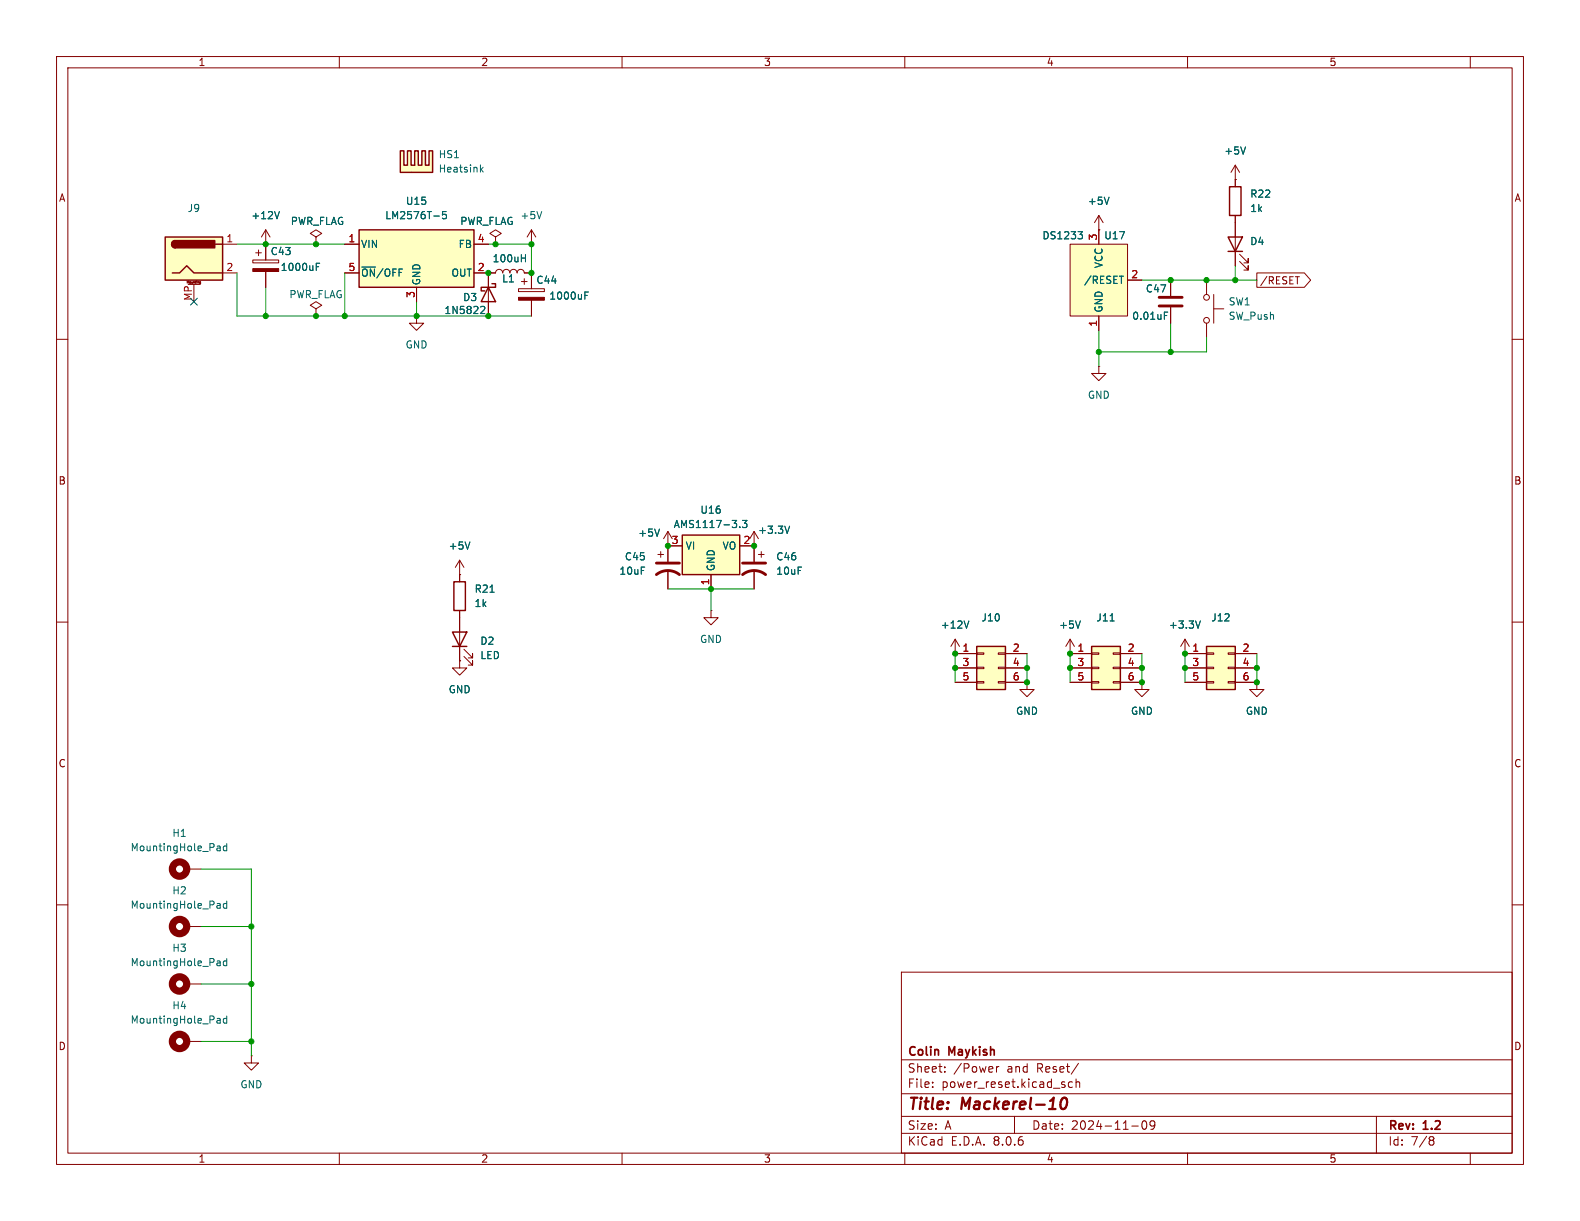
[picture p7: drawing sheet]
<svg xmlns="http://www.w3.org/2000/svg" width="279mm" height="216mm" viewBox="0 0 279 216" stroke-linecap="round" stroke-linejoin="round" font-family="sans-serif">
<g fill="none" stroke="#840000" stroke-width=".18">
<path d="M10 10h259.4v195.9h-259.4zM12 12h255.4v191.9h-255.4zM60 10v2M110 10v2M160 10v2M210 10v2M260 10v2M10 60h2M44.7 46h4.6v.5h-4.6zM45.2 44.7h1M45.7 44.2v1M47 43.2v2.8"/>
<path d="M47 48v2.8M267.4 60h2M10 110h2M168.9 115.6h.1M168.9 113l-.8 1.3M168.9 113v2.6M168.9 113l.8 1.3M267.4 110h2M10 160h2M267.4 160h2M159.4 171.9h108v32h-108zM159.4 197.4h108"/>
<path d="M159.4 193.4h108M159.4 187.4h108M164.9 192.1v.2M164.9 191.4v.1M167.1 189.4v.2M167.1 188.7v.1M176.2 188.6v1M176.6 188.6l-.2 .1-.2 .2M179.4 197.4v3M189.6 191.4l-.4-.1-.3 .3v.4l.2 .2h.5M190.3 191.4l.2-.1 .4 .1v.9M190.3 190.8v1.5"/>
<path d="M190.7 188l-1.3 1.9M200.1 199.1h1.2M202.1 198.3l.2-.1a.81 .81 0 0 1 .6 .6 .81 .81 0 0 1-.3 .8l-.2 .1a.81 .81 0 0 1-.3-1.4zM204.2 198.8l-.3 .3h-.3l-.2-.3 .1-.5 .4-.1 .2 .1a.99 .99 0 0 1-.3 1.4h-.3M243.4 197.4v6.5M60 203.9v2M110 203.9v2M159.4 200.4h108M160 203.9v2M210 203.9v2M253 201h.3l.3 .3-.3 .3M253 201.6h.3"/>
<path d="M253.3 201.6l.2 .2 .1 .4-.3 .3h-.3M260 203.9v2"/>
</g>
<path d="M187.8 194.3a.46 .46 0 0 1 .5-.2 .46 .46 0 0 1 .4 .4 1.15 1.15 0 0 1-.8 1.6l-.2-.1a1.54 1.54 0 0 1 .1-1.7z" fill="none" stroke="#840000" stroke-width=".4"/>
<path d="M44.7 47.5h4.6v.5h-4.6z" fill="#840000" stroke="#840000" stroke-width=".18"/>
<path d="M55.9 47.2h.5M55.9 46.6h.6M171.3 109.8l-.4 1.3" fill="none" stroke="#006464" stroke-width=".18"/>
<path d="M193 114.3h5.1v7.6h-5.1z" fill="#ffffc2"/>
<g fill="none" stroke="#840000" stroke-width=".18">
<path d="M189.2 115.6h.1M189.2 115.6h3.8M189.2 118.1h3.8M189.2 113l-.7 1.3M189.2 113v2.6M189.2 113l.8 1.3M193 118h1.3v.2h-1.3zM193 115.4h1.3v.3h-1.3zM196.8 118h1.3v.2h-1.3zM196.8 115.4h1.3v.3h-1.3zM198.1 115.6h3.8M198.1 118.1h3.8"/>
<path d="M181.6 120.7v1.2h1.3l-1.3 1.3-1.3-1.3h1.3M181.6 120.7h.1M189.2 120.7h3.8M193 120.5h1.3v.3h-1.3zM196.8 120.5h1.3v.3h-1.3zM198.1 120.7h3.8M201.9 120.7v1.2h1.3l-1.3 1.3-1.2-1.3h1.2M201.9 120.7h.1"/>
</g>
<path d="M193 114.3h5.1v7.6h-5.1z" fill="none" stroke="#840000" stroke-width=".25"/>
<path d="M191 109.8l-.4 1.3M196.3 109.8h.7" fill="none" stroke="#006464" stroke-width=".18"/>
<path d="M213.4 114.3h5v7.6h-5z" fill="#ffffc2"/>
<g fill="none" stroke="#840000" stroke-width=".18">
<path d="M209.5 115.6h.1M209.5 115.6h3.9M209.5 118.1h3.9M209.5 113l-.7 1.3M209.5 113v2.6M209.5 113l.8 1.3M213.4 118h1.2v.2h-1.2zM213.4 115.4h1.2v.3h-1.2zM217.2 118h1.2v.2h-1.2zM217.2 115.4h1.2v.3h-1.2zM218.4 115.6h3.8M218.4 118.1h3.8"/>
<path d="M209.5 120.7h3.9M213.4 120.5h1.2v.3h-1.2zM217.2 120.5h1.2v.3h-1.2zM218.4 120.7h3.8M222.2 120.7v1.2h1.3l-1.3 1.3-1.2-1.3h1.2M222.2 120.7h.1"/>
</g>
<path d="M213.4 114.3h5v7.6h-5z" fill="none" stroke="#840000" stroke-width=".25"/>
<path d="M212.3 109.8l-.5 1.3" fill="none" stroke="#006464" stroke-width=".18"/>
<path d="M63.5 40.6h20.3v10.2h-20.3z" fill="#ffffc2"/>
<path d="M63.5 40.6h20.3v10.2h-20.3zM86.4 50.8l1.2 2.5h-2.5zM87 50.2h.6v.6h-2.5v.6h.6" fill="none" stroke="#840000" stroke-width=".25"/>
<path d="M61 43.2h2.5M61 48.3h2.5M73.7 50.8v2.5M83.8 43.2h2.6M83.8 48.3h2.6v7.6M91.7 51.1h4.6v.5h-4.6zM92.2 49.8h1M92.7 49.3v1M94 48.3v2.8M94 53.1v2.8" fill="none" stroke="#840000" stroke-width=".18"/>
<path d="M76.7 38.2h1M78.9 37.4h-.6l-.1 .6 .2-.1 .4 .1 .2 .1-.1 .5-.2 .1-.5-.1M85.2 54.2h.4l.1 .3-.8 .9h.8M103.4 52.2h.5M103.4 51.6h.6" fill="none" stroke="#006464" stroke-width=".18"/>
<path d="M91.7 52.6h4.6v.5h-4.6z" fill="#840000" stroke="#840000" stroke-width=".18"/>
<path d="M29.2 41.9h10.2v7.6h-10.2z" fill="#ffffc2"/>
<path d="M29.2 41.9h10.2v7.6h-10.2zM30.5 48.3h1.2l1.3-1.3 1.3 1.3h5.1M31 42.5a.64 .64 0 0 0-.6 .7 .64 .64 0 0 0 .6 .6M38.1 43.2h1.3" fill="none" stroke="#840000" stroke-width=".25"/>
<g fill="#840000" stroke="#840000" stroke-width=".25">
<path d="M30.5 42.7l.5-.2v1.3a.63 .63 0 0 1-.6-.4 .63 .63 0 0 1 .1-.7z"/>
<path d="M31 42.5h7v1.3h-7z"/>
</g>
<g fill="none" stroke="#840000" stroke-width=".18">
<path d="M33.1 50.1v-.4l.1 .3 .2-.3v.4M33.3 50.3h2M34.3 50.3v3M34.6 49.7v.3M34.8 49.7h.1M35.3 50v-.1l.2-.1v.4M35.3 50.2h.1M35.3 50v.1M35.3 50.1h.2M35.5 50.2h-.1M39.4 43.2h2.5M39.4 48.3h2.5"/>
<path d="M47 43.2h.1M47 40.6l-.8 1.3M47 40.6v2.6M47 40.6l.8 1.3M55.9 54.6l1-.6-1-.7-1 .7 1 .6v1.3M55.9 55.9h.1M55.9 41.9l1-.6-1-.7-1 .7 1 .6v1.3M55.9 43.2h.1M73.7 55.9v1.3h1.2l-1.2 1.2-1.3-1.2h1.3M73.7 55.9h.1M86.4 48.3h1.2a.64 .64 0 0 1 .7-.7 .64 .64 0 0 1 .6 .7 .64 .64 0 0 1 .6-.7 .64 .64 0 0 1 .7 .7 .64 .64 0 0 1 .6-.7 .64 .64 0 0 1 .6 .7 .64 .64 0 0 1 .7-.7 .64 .64 0 0 1 .6 .7h1.3M87.6 41.9l1-.6-1-.7-1 .7 1 .6v1.3"/>
<path d="M87.6 43.2h.1M94 43.2h.1M94 40.6l-.8 1.3M94 40.6v2.6M94 40.6l.7 1.3"/>
</g>
<path d="M49.4 37.4l-.4 1.3M95.8 37.4l-.4 1.3M92.2 45.6h.7M92.9 45v1.3" fill="none" stroke="#006464" stroke-width=".18"/>
<g fill="#ffffc2">
<path d="M70.8 26.7h.6v2.5h.7v-2.5h.6v2.5h.6l-.6 1.3h-1.9z"/>
<path d="M73.3 26.7h.7v2.5h.6v-2.5h.6v2.5h.7v-2.5h.6v3.8h-3.8l.6-1.3z"/>
</g>
<path d="M70.8 26.7h.6v2.5h.7v-2.5h.6v2.5h.6v-2.5h.7v2.5h.6v-2.5h.6v2.5h.7v-2.5h.6v3.8h-5.7z" fill="none" stroke="#840000" stroke-width=".25"/>
<path d="M85.1 29.9l.3 .5M85.4 29.6l-.4 .5M196.1 34.9l-.4 1.2M205.9 55.8h.4M205.9 55.2h.6" fill="none" stroke="#006464" stroke-width=".18"/>
<g fill="none" stroke="#840000" stroke-width=".18">
<path d="M194.3 38.1l-.8 1.3M194.3 38.1v2.5M194.3 38.1l.8 1.3M194.3 40.6h.1M207 49.5v2.8M207 54.4v2.8M213.4 49.5v2.6M213.4 57.2v2.5M214.6 54.6h1.8M214.6 52.1v5.1M194.3 64.8v1.2h1.3l-1.3 1.3-1.3-1.3h1.3M194.3 64.8h.1"/>
<circle cx="213.4" cy="52.6" r=".51"/>
<circle cx="213.4" cy="56.6" r=".51"/>
</g>
<path d="M205 54.1h4M205 52.6h4" fill="none" stroke="#840000" stroke-width=".51"/>
<path d="M189.2 43.2h10.2v12.7h-10.2z" fill="#ffffc2"/>
<g fill="none" stroke="#840000" stroke-width=".18">
<path d="M218.4 31.8h.1M218.4 29.2v3.8M218.4 38.1v8.9M218.4 29.2l-.7 1.3M218.4 29.2l.8 1.3M189.2 43.2h10.2v12.7h-10.2zM194.3 40.6v2.6M194.3 55.9v2.5M199.4 49.5h2.5M219.2 46.2l1.5 1.6v-.8v.8h-.7M219.2 45l1.5 1.5v-.8v.8h-.7M81.3 99.1v3.8"/>
<path d="M81.3 99.1l-.8 1.2M81.3 99.1l.7 1.2M116.3 98h1M116.8 97.5v1.1M118.1 96.5h.1M118.1 94l-.8 1.3M118.1 94v5.3M118.1 94l.8 1.3M133.3 96.5v2.8M134.1 98h1M134.6 97.5v1.1M81.3 101.6h.1"/>
<path d="M81.3 116.8v1.3h1.2l-1.2 1.3-1.3-1.3h1.3M81.3 116.8h.1M81.3 108v8.8M82 116.1l1.6 1.5v-.8v.8h-.8M82 114.8l1.6 1.5v-.7v.7h-.8M118.1 100.8v3.3M133.3 100.8v3.3M33 153.7h2.6M33 174h2.6M33 163.8h2.6M33 184.2h2.6M44.4 186.7v1.3h1.3l-1.3 1.2-1.2-1.2h1.2"/>
<path d="M44.4 186.7h.1"/>
</g>
<g fill="none" stroke="#006464" stroke-width=".18">
<path d="M220.3 26l-.5 1.2M190.6 41h.8l-.4 .4M191.2 41.4l.2 .3v.3l-.2 .2M197.9 48.8h.8M83.1 95.8l-.4 1.3M116.6 93.5l-.4 1.3M86.7 104.7h.7M38.5 149.6h.3l.1 .2v.6M38.5 159.8h.3l.1 .1v.7M38.9 150.4h-.4M38.9 149.9l-.4 .1M40.1 149.2v1.2"/>
<path d="M40.1 159.3v1.3M40.1 149.7l-.4-.1-.2 .2 .1 .6h.5M40.1 159.8h-.4l-.2 .2 .1 .5h.5M38.5 169.9h.3l.1 .2v.7M38.9 170.7l-.4 .1M38.9 170.2l-.4 .1M38.9 160.5l-.4 .1M38.9 160.1h-.4M40.1 169.5v1.3M40.1 179.6v1.3M40.1 170l-.4-.1-.2 .3 .1 .5h.5M38.5 180.1h.3l.1 .2v.6"/>
<path d="M38.9 180.9h-.4M38.9 180.4h-.4M40.1 180.1h-.4l-.2 .2 .1 .6h.5"/>
</g>
<path d="M217.4 33h2.1v5.1h-2.1zM217.2 41.9h2.5l-1.3 2.6zM217.2 44.5h2.5M80 111.8h2.5l-1.2 2.5zM80 114.3h2.5M80.3 102.9h2v5.1h-2z" fill="none" stroke="#840000" stroke-width=".25"/>
<g fill="none" stroke="#840000" stroke-width="1.3">
<circle cx="31.7" cy="153.7" r="1.27"/>
<circle cx="31.7" cy="174" r="1.27"/>
<circle cx="31.7" cy="163.8" r="1.27"/>
<circle cx="31.7" cy="184.1" r="1.27"/>
</g>
<path d="M116.1 99.6h4M131.3 99.6h4.1M116.1 101.6a3.3 3.3 0 0 1 4 0M131.3 101.6a3.3 3.3 0 0 1 4.1 0" fill="none" stroke="#840000" stroke-width=".51"/>
<path d="M172.7 114.3h5.1v7.6h-5.1z" fill="#ffffc2"/>
<g fill="none" stroke="#840000" stroke-width=".18">
<path d="M133.3 96.5h.1M133.3 94l-.7 1.3M133.3 94v2.5M133.3 94l.8 1.3M125.7 108v1.2h1.3l-1.3 1.3-1.2-1.3h1.2M125.7 108h.1M168.9 115.6h3.8M168.9 118.1h3.8M172.7 118h1.3v.2h-1.3zM172.7 115.4h1.3v.3h-1.3zM176.5 118h1.3v.2h-1.3zM176.5 115.4h1.3v.3h-1.3z"/>
<path d="M177.8 115.6h3.8M177.8 118.1h3.8M168.9 120.7h3.8M172.7 120.5h1.3v.3h-1.3zM176.5 120.5h1.3v.3h-1.3zM177.8 120.7h3.8"/>
</g>
<path d="M172.7 114.3h5.1v7.6h-5.1z" fill="none" stroke="#840000" stroke-width=".25"/>
<path d="M139.6 93l-.4 1.3" fill="none" stroke="#006464" stroke-width=".18"/>
<path d="M120.6 94.6h10.2v7h-10.2z" fill="#ffffc2"/>
<path d="M120.6 94.6h10.2v7h-10.2z" fill="none" stroke="#840000" stroke-width=".25"/>
<g fill="none" stroke="#840000" stroke-width=".18">
<path d="M218.4 31.8h.1M218.4 31.8v1.2M218.4 38.1v3.8M47 43.2h.1M47 43.2v2.8M47 48v2.8M55.9 43.2h.1M61 43.2h2.5M61 48.3h2.5M73.7 50.8v2.5M83.8 43.2h2.6M83.8 48.3h3.8"/>
<path d="M86.4 48.3v2.5M86.4 53.3v2.6M87.6 43.2h.1M92.7 48.3h1.3v2.8M94 53.1v2.8M194.3 40.6h.1M194.3 40.6v2.6M194.3 55.9v2.5M199.4 49.5h2.5M207 49.5v2.8M207 54.4v2.8M218.4 44.5v2.5"/>
<path d="M222.2 48.3h8.5l1.1 1.2-1.1 1.3h-8.5zM229.1 48.9h.7M118.1 96.5h.1M118.1 96.5h2.5M118.1 96.5v2.8M130.8 96.5h2.5M133.3 96.5h.1M133.3 96.5v2.8M81.3 101.6h.1M81.3 116.8h.1M81.3 101.6v1.3M81.3 108v3.8"/>
<path d="M81.3 114.3v2.5M118.1 100.8v3.3M125.7 101.6v2.5M133.3 100.8v3.3M168.9 115.6h.1M168.9 115.6h3.8M168.9 118.1h3.8M177.8 115.6h3.8M177.8 118.1h3.8M189.2 115.6h.1M189.2 115.6h3.8M189.2 118.1h3.8"/>
<path d="M198.1 115.6h3.8M198.1 118.1h3.8M209.5 115.6h.1M209.5 115.6h3.9M209.5 118.1h3.9M218.4 115.6h3.8M218.4 118.1h3.8M168.9 120.7h3.8M177.8 120.7h3.8M181.6 120.7h.1M189.2 120.7h3.8M198.1 120.7h3.8"/>
<path d="M201.9 120.7h.1M209.5 120.7h3.9M218.4 120.7h3.8M222.2 120.7h.1"/>
</g>
<g fill="none" stroke="#006464" stroke-width=".18">
<path d="M49.4 37.4l-.4 1.3M76.7 38.2h1M78.9 37.4h-.6l-.1 .6 .2-.1 .4 .1 .2 .1-.1 .5-.2 .1-.5-.1M196.1 34.9l-.4 1.2M220.3 26l-.5 1.2M55.9 47.2h.5M55.9 46.6h.6M85.2 54.2h.4l.1 .3-.8 .9h.8M92.2 45.6h.7M92.9 45v1.3M103.4 52.2h.5M103.4 51.6h.6"/>
<path d="M190.6 41h.8l-.4 .4M191.2 41.4l.2 .3v.3l-.2 .2M197.9 48.8h.8M205.9 55.8h.4M205.9 55.2h.6M83.1 95.8l-.4 1.3M116.6 93.5l-.4 1.3M130.8 93.2v.1M131.3 92h.8l-.4 .5 .3 .1v.6l-.2 .1-.5-.1M139.6 93l-.4 1.3M86.7 104.7h.7M171.3 109.8l-.4 1.3"/>
<path d="M191 109.8l-.4 1.3M196.3 109.8h.7M212.3 109.8l-.5 1.3"/>
</g>
<g fill="none" stroke="#009600" stroke-width=".18">
<path d="M41.9 43.2h19.1M41.9 48.3v7.6h52.1M47 50.8v5.1M61 48.3v7.6M73.7 53.3v2.6M86.4 43.2h7.6v5.1M194.3 58.4v6.4M201.9 49.5h20.3M207 57.2v5M213.4 59.7v2.5h-19.1M218.4 47v2.5M118.1 104.1h15.2"/>
<path d="M125.7 104.1v3.9M168.9 115.6v5.1M181.6 115.6v5.1M189.2 115.6v5.1M201.9 115.6v5.1M209.5 115.6v5.1M222.2 115.6v5.1M35.6 153.7h8.8v33M35.6 174h8.8M35.6 163.8h8.8M35.6 184.2h8.8"/>
</g>
<path d="M33.7 52.7l1.2 1.2M34.9 52.7l-1.2 1.2" fill="none" stroke="#000084" stroke-width=".18"/>
<g fill="#009600" stroke="#009600" stroke-width=".18">
<circle cx="47" cy="55.9" r=".46"/>
<circle cx="44.4" cy="163.8" r=".46"/>
<circle cx="44.4" cy="174" r=".46"/>
<circle cx="125.7" cy="104.1" r=".46"/>
<circle cx="133.3" cy="96.5" r=".46"/>
<circle cx="44.4" cy="184.2" r=".46"/>
<circle cx="168.9" cy="115.6" r=".46"/>
<circle cx="168.9" cy="118.1" r=".46"/>
<circle cx="189.2" cy="118.1" r=".46"/>
<circle cx="189.2" cy="115.6" r=".46"/>
<circle cx="181.6" cy="118.1" r=".46"/>
<circle cx="181.6" cy="120.7" r=".46"/>
<circle cx="201.9" cy="118.1" r=".46"/>
<circle cx="201.9" cy="120.7" r=".46"/>
<circle cx="222.2" cy="118.1" r=".46"/>
<circle cx="222.2" cy="120.7" r=".46"/>
<circle cx="73.7" cy="55.9" r=".46"/>
<circle cx="94" cy="48.3" r=".46"/>
<circle cx="86.4" cy="55.9" r=".46"/>
<circle cx="118.1" cy="96.5" r=".46"/>
<circle cx="47" cy="43.2" r=".46"/>
<circle cx="61" cy="55.9" r=".46"/>
<circle cx="55.9" cy="55.9" r=".46"/>
<circle cx="94" cy="43.2" r=".46"/>
<circle cx="86.4" cy="48.3" r=".46"/>
<circle cx="55.9" cy="43.2" r=".46"/>
<circle cx="87.6" cy="43.2" r=".46"/>
<circle cx="209.5" cy="118.1" r=".46"/>
<circle cx="209.5" cy="115.6" r=".46"/>
<circle cx="213.4" cy="49.5" r=".46"/>
<circle cx="194.3" cy="62.2" r=".46"/>
<circle cx="207" cy="62.2" r=".46"/>
<circle cx="207" cy="49.5" r=".46"/>
<circle cx="218.4" cy="49.5" r=".46"/>
</g>
<g font-size="2.8" fill="#840000">
<text x="160.4" y="196.8">Title:</text>
<text x="170.1" y="196.8">Mackerel-10</text>
</g>
<g font-size="2.1" fill="#840000">
<text x="160.4" y="189.9">Sheet:</text>
<text x="160.4" y="187.1">Colin</text>
<text x="167.9" y="187.1">Maykish</text>
<text x="168.6" y="189.9">/Power</text>
<text x="178.1" y="189.9">and</text>
<text x="183.5" y="189.9">Reset/</text>
<text x="160.4" y="192.6">File:</text>
<text x="166.5" y="192.6">power_reset.kicad_sch</text>
<text x="160.4" y="202.8">KiCad</text>
<text x="160.4" y="200">Size:</text>
<text x="167.1" y="200">A</text>
<text x="168.1" y="202.8">E.D.A.</text>
<text x="175.7" y="202.8">8.0.6</text>
<text x="182.4" y="200">Date:</text>
<text x="189.4" y="200">2024-11-09</text>
<text x="245.4" y="200.2">Rev:</text>
<text x="245.4" y="202.8">Id:</text>
<text x="249.5" y="202.8">7/8</text>
<text x="251.8" y="200.2">1.2</text>
</g>
<g font-size="1.8" fill="#840000">
<text x="35" y="11.9">1</text>
<text x="85" y="11.9">2</text>
<text x="135" y="11.9">3</text>
<text x="185" y="11.9">4</text>
<text x="235" y="11.9">5</text>
<text x="10.3" y="35.9">A</text>
<text x="267.7" y="35.9">A</text>
<text x="222.7" y="50.5">/RESET</text>
<text x="10.3" y="85.9">B</text>
<text x="267.7" y="85.9">B</text>
<text x="10.3" y="135.9">C</text>
<text x="267.7" y="135.9">C</text>
<text x="10.3" y="185.9">D</text>
<text x="267.7" y="185.9">D</text>
<text x="35" y="205.8">1</text>
<text x="85" y="205.8">2</text>
<text x="135" y="205.8">3</text>
<text x="185" y="205.8">4</text>
<text x="235" y="205.8">5</text>
</g>
<g font-size="1.8" fill="#006464">
<text x="77.5" y="28.2">HS1</text>
<text x="216.4" y="27.5">+5V</text>
<text x="77.5" y="30.7">Heatsink</text>
<text x="221" y="35.2">R22</text>
<text x="33.1" y="37.7">J9</text>
<text x="44.3" y="39">+12V</text>
<text x="51.3" y="40">PWR_FLAG</text>
<text x="68" y="39">LM2576T-5</text>
<text x="71.7" y="36.4">U15</text>
<text x="81.3" y="40">PWR_FLAG</text>
<text x="91.9" y="39">+5V</text>
<text x="192.3" y="36.4">+5V</text>
<text x="221" y="37.7">1k</text>
<text x="47.8" y="45.3">C43</text>
<text x="63.8" y="44">VIN</text>
<text x="81" y="44">FB</text>
<text x="87" y="46.6">100uH</text>
<text x="184.2" y="42.5">DS1233</text>
<text x="195.2" y="47.5" transform="rotate(-90 195.2 47.5)">VCC</text>
<text x="195.2" y="42.5">U17</text>
<text x="221" y="43.5">D4</text>
<text x="49.5" y="48.1">1000uF</text>
<text x="51.1" y="52.9">PWR_FLAG</text>
<text x="63.8" y="49.1">~{ON}/OFF</text>
<text x="74.5" y="50.5" transform="rotate(-90 74.5 50.5)">GND</text>
<text x="79.7" y="49.1">OUT</text>
<text x="81.8" y="53.4">D3</text>
<text x="88.7" y="50.1">L1</text>
<text x="94.8" y="50.4">C44</text>
<text x="97" y="53.2">1000uF</text>
<text x="191.6" y="50.4">/RESET</text>
<text x="202.5" y="51.9">C47</text>
<text x="78.5" y="55.7">1N5822</text>
<text x="195.2" y="55.4" transform="rotate(-90 195.2 55.4)">GND</text>
<text x="200.1" y="56.7">0.01uF</text>
<text x="217.2" y="54.2">SW1</text>
<text x="217.2" y="56.7">SW_Push</text>
<text x="71.6" y="61.8">GND</text>
<text x="192.3" y="70.7">GND</text>
<text x="112.8" y="95.1">+5V</text>
<text x="119" y="93.6">AMS1117-3.3</text>
<text x="123.8" y="91">U16</text>
<text x="134" y="94.6">+3.3V</text>
<text x="79.2" y="97.4">+5V</text>
<text x="109.4" y="101.8">10uF</text>
<text x="110.4" y="99.3">C45</text>
<text x="121.2" y="97.4">VI</text>
<text x="126.6" y="101.1" transform="rotate(-90 126.6 101.1)">GND</text>
<text x="127.7" y="97.4">VO</text>
<text x="137.2" y="99.3">C46</text>
<text x="137.2" y="101.8">10uF</text>
<text x="83.8" y="105">R21</text>
<text x="83.8" y="107.5">1k</text>
<text x="123.7" y="113.9">GND</text>
<text x="166.3" y="111.4">+12V</text>
<text x="173.5" y="110.1">J10</text>
<text x="187.2" y="111.4">+5V</text>
<text x="193.8" y="110.1">J11</text>
<text x="206.6" y="111.4">+3.3V</text>
<text x="214.1" y="110.1">J12</text>
<text x="84.8" y="114.2">D2</text>
<text x="84.8" y="116.8">LED</text>
<text x="79.2" y="122.8">GND</text>
<text x="179.6" y="126.6">GND</text>
<text x="199.9" y="126.6">GND</text>
<text x="220.2" y="126.6">GND</text>
<text x="30.4" y="148.2">H1</text>
<text x="23" y="150.7">MountingHole_Pad</text>
<text x="23" y="160.9">MountingHole_Pad</text>
<text x="30.4" y="158.3">H2</text>
<text x="23" y="171">MountingHole_Pad</text>
<text x="30.4" y="168.5">H3</text>
<text x="30.4" y="178.7">H4</text>
<text x="23" y="181.2">MountingHole_Pad</text>
<text x="42.4" y="192.6">GND</text>
</g>
<g font-size="1.8" fill="#a90000">
<text x="39.9" y="42.9">1</text>
<text x="61.5" y="42.9">1</text>
<text x="84.4" y="42.9">4</text>
<text x="194.1" y="42.6" transform="rotate(-90 194.1 42.6)">3</text>
<text x="34" y="53.3" transform="rotate(-90 34 53.3)">MP</text>
<text x="39.9" y="48">2</text>
<text x="61.5" y="48">5</text>
<text x="73.4" y="52.8" transform="rotate(-90 73.4 52.8)">3</text>
<text x="84.4" y="48">2</text>
<text x="200" y="49.3">2</text>
<text x="194.1" y="57.9" transform="rotate(-90 194.1 57.9)">1</text>
<text x="118.7" y="96.3">3</text>
<text x="131.4" y="96.3">2</text>
<text x="125.5" y="103.6" transform="rotate(-90 125.5 103.6)">1</text>
<text x="170.1" y="115.3">1</text>
<text x="170.1" y="117.9">3</text>
<text x="179" y="115.3">2</text>
<text x="179" y="117.9">4</text>
<text x="190.4" y="115.3">1</text>
<text x="190.4" y="117.9">3</text>
<text x="199.3" y="115.3">2</text>
<text x="199.3" y="117.9">4</text>
<text x="210.7" y="115.3">1</text>
<text x="210.7" y="117.9">3</text>
<text x="219.6" y="115.3">2</text>
<text x="219.6" y="117.9">4</text>
<text x="170.1" y="120.4">5</text>
<text x="179" y="120.4">6</text>
<text x="190.4" y="120.4">5</text>
<text x="199.3" y="120.4">6</text>
<text x="210.7" y="120.4">5</text>
<text x="219.6" y="120.4">6</text>
</g>
<text font-size=".5" fill="#840000" x="32.8" y="50.3">Mounting</text>
</svg>
